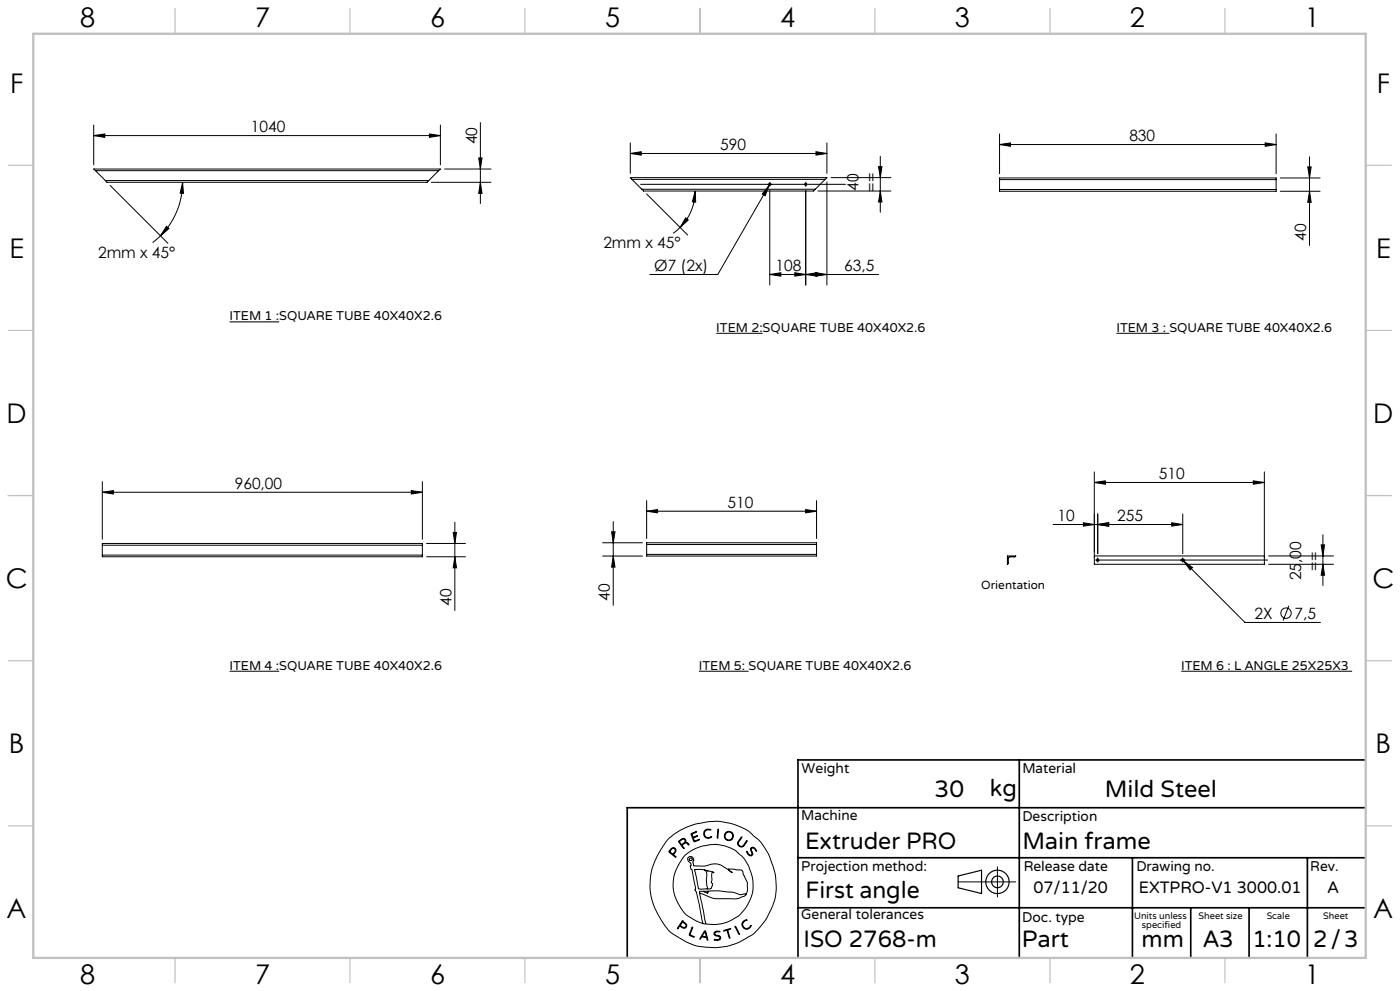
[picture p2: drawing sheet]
<svg xmlns="http://www.w3.org/2000/svg" width="420mm" height="297mm" viewBox="0 0 420 297" stroke-linecap="round" stroke-linejoin="round" font-family="sans-serif">
<g fill="none" stroke="#000" stroke-width=".3">
<path d="M28.1 37.5v11.9M132.1 37.5v11.9M144.1 36.8v24.2M28.1 40.6l3.3-.5v1.1zM28.1 40.6h104M28.6 51.1l-.5-.4h104l-.5 .4M28.6 51.1h103M28.6 51.1l3 3M31.6 54.1l.5 .5h96l.5-.5M31.6 54.1h97M33 55.6l17.4 17.3M54.8 54.6l.2 3.4-1-.1z"/>
<path d="M54.8 54.6a22.7 22.7 0 0 1-6.6 16.1M128.8 40.1l3.3 .5-3.3 .6zM129.4 54.6h17.9M131.6 51.1l-3 3M133.4 50.7h13.9M143.6 47.3h1l-.5 3.4zM144.1 54.6l.5 3.4h-1zM189.1 46l3.3-.5v1zM189.1 42.8v9.2M189.1 46h59M189.6 53.8l-.5-.6h59l-.6 .6M189.6 53.8l2.9 2.9"/>
<path d="M189.6 53.8h57.9M192.2 55.2h49M192.5 56.7l.6 .6h51l.5-.6M192.5 56.7h52.1M194 58.1l12.3 12.3M208.6 57.3l.1 3.3-1-.1zM208.6 57.3a15.7 15.7 0 0 1-4.6 10.9M230.8 55.5l-1.2 3.2-.9-.6zM230.8 55.5l-15.5 26.8h-20.4M230.9 54.6v.1M230.9 55v.5M230.9 55.7v.1"/>
<path d="M230.9 57.1v28.3M231.1 54.9l-.3 .6M241.5 55.2h.5M241.7 54.6v.1M241.7 55v.5M241.7 55.7v.1M241.7 57.1v28.3M242.3 55.2h11.3M244.8 45.5l3.3 .5-3.3 .5zM245.4 57.3h21.9M247.5 53.8l-2.9 2.9M248.1 42.8v9.2"/>
<path d="M248.1 54.5v30.9M249.3 53.2h18M263.6 49.9h1l-.5 3.3zM264.1 57.3l.5 3.2h-1zM264.1 46.9v16.7M299.9 56.8v.5h82.9v-.5M299.9 53.8v-.5h82.9v.5M299.9 53.8v3M299.9 53.8h82.9M299.9 56.8h82.9M299.9 43.3l3.2-.5v1zM299.9 40.1v12"/>
<path d="M299.9 43.3h82.9M379.6 42.8l3.2 .5-3.2 .5zM382.8 53.8v3M382.8 40.1v12M384.1 53.3h11.9M384.1 57.3h11.9M392.3 50h1l-.4 3.3zM392.9 57.3l.4 3.3h-1zM392.9 47v26.6M48.2 70.7l-2.4 2M49.9 67.8l.8 .7-2.5 2.2zM204 68.2l-2.1 1.7"/>
<path d="M205.7 65.3l.8 .6-2.5 2.3zM68.9 96.5h14.9M214.9 99.9h13.9M230.9 82.3l3.3-.6v1.1zM230.9 82.3h32.7M238.4 81.7l3.3 .6-3.3 .5zM241.7 82.3l3.3-.6v1.1zM244.8 81.7l3.3 .6-3.3 .5zM334.9 99.9h15.9M30.7 147.5l3.3-.5v1.1zM30.7 144.4v17.2M30.7 147.5h96"/>
<path d="M123.4 147l3.3 .5-3.3 .6zM126.7 144.4v17.2M136 159.6h.9l-.4 3.3zM136.5 156.5v26.5M183.5 159.4h1l-.5 3.3zM184 156.3v25.1M194 153.2l3.3-.5v1zM194 150v11.4M194 153.2h51M241.7 152.7l3.3 .5-3.3 .5zM245 150v11.4M315.9 157.2h38.9"/>
<path d="M325 156.7l3.3 .5-3.3 .5zM328.3 144.6l3.3-.5v1zM328.3 141.4v27.7h51v-27.7M328.3 144.6h51M329.3 157.2l3.3-.5v1zM329.3 154v11.9M351.5 156.7l3.3 .5-3.3 .5zM354.8 154v11.9M376 144.1l3.3 .5-3.3 .5zM30.7 166.4v.5h96v-.5M30.7 163.4v-.5h96v.5M30.7 163.4v3"/>
<path d="M30.7 166.4h96M30.7 163.4h96M126.7 163.4v3M128 166.9h11.6M128 162.9h11.6M136.5 166.9l.4 3.3h-.9zM180.8 166.6h11.9M180.8 162.7h11.9M184 166.6l.5 3.4h-1zM194 163.2v-.5h51v.5M194 166.2v.4h51v-.4M194 163.2v3"/>
<path d="M194 163.2h51M194 166.2h51M245 163.2v3M302.2 166.6h2.5l-.2 .3-1.9 .1-.1 1.9-.2 .2zM328.3 166.6h51M328.7 167.8h.1M329.1 167.8h.5M329.3 167.2v.2M329.3 167.6v.5M329.3 168.4v.1M329.8 167.8h50.5M354.5 167.6l.6 .5"/>
<path d="M354.8 167.2v.2M354.8 167.6v.5M354.8 168.4v.1M355.1 168.1l2.7 2-.8 .7zM355.1 168.1l18.4 18.4h22.6M380.6 166.6h19.5M380.6 169.1h19.5M396.3 163.3h1.1l-.5 3.3zM396.9 169.1l.5 3.3h-1.1zM396.9 160.3v15.2M386.7 181.5l-1.8 4.5M68.9 201.2h14.9"/>
<path d="M209.7 201.2h14.9M354.4 201.2h51.2M200.4 251.5l2.6-2 3.5-1.8 2.1-.7 3.6-.7 3.2-.2 3.8 .7 3.2 1.1 2.1 1.2 3 2.5 1.7 2.1 1.6 2.9 1.8 5.3 .3 3.5-.2 3-.8 2.7-1.9 4-1.6 2.2a18.3 18.3 0 0 1-7.7 5.5l-2.9 .9-3 .3-6-.5-3.2-1.4-3.8-2.2-1.4-1.2-1.4-1.9-2.4-4.3-.9-2.3-.6-3.3v-2.8l.3-3 1.2-3.4 1.7-3.2zM201.3 254.4l.6-.4 .6 .2 .3 .5-.2 .7a.61 .61 0 0 0-.2 1l.3 .5-1.5-1.1a.56 .56 0 0 1-.5-.5 .56 .56 0 0 1 .4-.6zM201.5 254.5l.7-.2 .4 .4-.1 .5a.69 .69 0 0 1-.9 .7 .69 .69 0 0 1-.4-1.1zM203.6 252.1l1.3-.8 .5 .1 .3 .7a.3 .3 0 0 0 .1 .4 .3 .3 0 0 0 .4 0l.5 .7-.8-.5-.6 .1a.64 .64 0 0 0-.6 .6 .64 .64 0 0 0 .5 .7l-.1 .2zM203.9 252.1l1-.6h.3l.3 .4-.2 .6-.8 .6-.7-.9zM207.3 249.9l1.7-.6-1 .5a.56 .56 0 0 0-.2 .9 .56 .56 0 0 0 .9-.1l.6-.1-.9 .5a.42 .42 0 0 0-.4 .3 .42 .42 0 0 0 .2 .5l.2 .3 1.5-.5-1.2 .6a.41 .41 0 0 1-.5 .1 .41 .41 0 0 1-.2-.5zM208.7 249.3h.1M211.4 249l1.1-.5a.45 .45 0 0 1 .7 .3l-1-.1-.5 .3-.3 .4-.1 .7 .4 .6 .5 .3h.6l.6-.3a.53 .53 0 0 1-.8 .5l-.7-.1-.6-.5-.2-.9zM214.6 253.1h.1M214.6 253.1l2.7 .4 2.1 .7 1.3 .7 2.4 2.2 1.3 2.1 1.2 3.3 .3 1.7v2.5l-.5 2.2-1.4 2.8-2.5 2.9-2.8 1.5-2 .7-2 .3-2.9-.2"/>
<path d="M214.6 253.1l-1.9 .1-2.4 .5-2.5 1-2.1 1.4-1 1.2-1.3 2.2-.8 1.8-.5 1.7-.2 2.9 .3 1.8 .6 1.9 1.4 2.5 1.8 2.2 3 1.8 1.9 .7M215.4 248.5v2.6l-.2 .1zM222.4 250.9l.2 .1-1.1 1.6 .1 .5 .4 .5h.7l1.2-1.5 .3-.1-1 1.5-.6 .4-.9-.3-.4-.8zM224 255.2l.1-.1 .7 1.1 .6 .1 .2-.5-.5-1.4 .6-.5 .6 .2 .7 .9-.2 .1-.7-.9h-.6l-.1 .5 .4 1.3-.6 .5-.8-.4zM299.2 259.8v9M204.6 276.5l.3-.1 .7 .5 .2 .6-.4 .5-.9-.3a.52 .52 0 0 1-.3-.5 .52 .52 0 0 1 .3-.5zM204.7 276.1h.1M204.7 276.1l-1.5 2.1 .2 .1a.6 .6 0 0 1 .5-.7 .6 .6 0 0 1 .7 .4l.8 .2 .6-.7-.1-.5-1.2-.9M204.8 276.4h.1M207.6 277.9a.55 .55 0 0 1-.1 .9l-.3 .9a.42 .42 0 0 0-.1 .5 .42 .42 0 0 0 .4 .2l.8 .4-1.6-.6zM208.4 260.6h2.6l2.5 .6 .6 .4a.28 .28 0 0 0-.3-.2 .28 .28 0 0 0-.2 .4v2l-.2 .6 .4 .6-.1 .4-.5 .9-1.2 .1M208.4 260.6l1 4.8a.96 .96 0 0 0 1.2 1.1l1.4-.1"/>
<path d="M208.5 260.6h.1M209.9 267.6l1.9 9.3M209.9 267.6l3.3 1.4 1.5 .3h6.5l2.1-.7 .4-.4M210.9 276.8l.9 .1M211 267.1l-1.1 .1v.4M211.2 260.7a2.17 2.17 0 0 1 .7 2.8l.1 1.8 .3 .8-.3 .3M211.3 279.5l.3-.1 .3 1.1-.1 .2h-.4a.46 .46 0 0 1-.6-.2 .46 .46 0 0 1 .3-.6zM211.4 279h.3l.2 .6 .5 2.1h-.3a.75 .75 0 0 0-1-.8 .77 .77 0 0 0-1 .5h-.2zM211.4 279.4h.1M211.8 276.9h.1M212.1 261h.1M212.4 267h4l3.6 .4 2 .7 1.7-.2v.3"/>
<path d="M212.4 267v.7l-1.4-.6M212.4 267l-1.4 .1M214.4 279.4l.7-.4 .8 .1-1.3 .3-.2 .5 1.7 .8 .1 .4-.2 .5-.8 .2-.9-.2 1.3-.1 .4-.3-.1-.4-1.3-.3-.4-.4zM217.1 278.9l2.1-.6-.9 .5 .6 2.3h-.1l-.7-2.3-.8 .2zM220.6 277.6l1.2 2.4zM220.6 277.6h.1M222.9 276.2l.6-.4h.6l-.9 .4-.4 .6 .2 .9 .5 .5h.8l.9-.8a1.07 1.07 0 0 1-1.2 1.1l-.8-.3-.5-.6-.1-.7zM223.7 268.2l.5-1.3v-2.4l-1.7-3.7-3.9-.4v.3l1 .8-3.3-2.2-1.4-.4-1.5 .1-2 .6-3.2-.1-.3-1 .2-.7-.2-.7-.5-.4-.8 .2-.3 .2v.5l1 1.2-.1 1.2 .4 .7 1.1 5.4-.2 .7 .4 .4 .2 1 1.8 8.6M287.4 264.3h17.3"/>
<circle cx="230.9" cy="55.2" r=".35"/>
<circle cx="241.7" cy="55.2" r=".35"/>
<circle cx="329.3" cy="167.9" r=".38"/>
<circle cx="354.8" cy="167.9" r=".38"/>
<circle cx="385.8" cy="183.7" r="1.55"/>
<circle cx="207.2" cy="257.6" r=".43"/>
<circle cx="218.6" cy="250.5" r="1.16"/>
<circle cx="218.6" cy="250.5" r="1.37"/>
</g>
<g fill="none" stroke="#000" stroke-width=".35">
<path d="M287.4 262.5l7.1-1.7v7l-7.1-1.7z"/>
<circle cx="299.2" cy="264.3" r="3.5"/>
<circle cx="299.2" cy="264.3" r="1.75"/>
</g>
<path d="M305.8 227.7v59.2M409.7 227.7h-170.3v59.2M239.4 257.1h170.3M339.7 257.1v29.9M392.2 257.1v29.8M409.7 242.1h-221.5v45M239.4 272.1h170.3M357.2 272.1v14.8M374.7 272.1v14.8" fill="none" stroke="#000" stroke-width=".5"/>
<g fill="none" stroke="#c0c0c0" stroke-width=".35">
<path d="M52.5 2.5v7.5M105 2.5v7.5M157.5 2.5v7.5M210 2.5v7.5M262.5 2.5v7.5M315 2.5v7.5M367.5 2.5v7.5M2.5 49.5h7.5M410 49.5h7.5M2.5 99h7.5M410 99h7.5M2.5 148.5h7.5"/>
<path d="M410 148.5h7.5M2.5 198h7.5M410 198h7.5M2.5 247.5h7.5M410 247.5h7.5M52.5 287v7.5M105 287v7.5M157.5 287v7.5M210 287v7.5M262.5 287v7.5M315 287v7.5M367.5 287v7.5"/>
</g>
<path d="M10 10.1h399.7v277h-399.7z" fill="none" stroke="#c0c0c0" stroke-width=".7"/>
<g fill="#000">
<path d="M244.8 45.5l3.3 .5-3.3 .5zM189.1 46l3.3-.5v1zM128.8 40.1l3.3 .5-3.3 .6zM28.1 40.6l3.3-.5v1.1z"/>
<path d="M263.6 49.9h1l-.5 3.3zM264.1 57.3l.5 3.2h-1zM143.6 47.3h1l-.5 3.4zM144.1 54.6l.5 3.4h-1z"/>
<path d="M299.9 43.3l3.2-.5v1zM379.6 42.8l3.2 .5-3.2 .5z"/>
<path d="M392.3 50h1l-.4 3.3zM392.9 57.3l.4 3.3h-1z"/>
<path d="M238.4 81.7l3.3 .6-3.3 .5zM230.9 82.3l3.3-.6v1.1z"/>
<path d="M241.7 82.3l3.3-.6v1.1zM244.8 81.7l3.3 .6-3.3 .5zM230.8 55.5l-2.1 2.6 .9 .6zM205.7 65.3l.8 .6-2.5 2.3zM208.6 57.3l.1 3.3-1-.1zM329.3 157.2l3.3-.5v1zM351.5 156.7l3.3 .5-3.3 .5zM328.3 144.6l3.3-.5v1zM376 144.1l3.3 .5-3.3 .5zM355.1 168.1l1.9 2.7 .8-.7zM49.9 67.8l.8 .7-2.5 2.2zM54.8 54.6l.2 3.4-1-.1z"/>
<path d="M30.7 147.5l3.3-.5v1.1zM123.4 147l3.3 .5-3.3 .6z"/>
<path d="M194 153.2l3.3-.5v1zM241.7 152.7l3.3 .5-3.3 .5z"/>
<path d="M329.3 157.2l3.3-.5v1zM325 156.7l3.3 .5-3.3 .5z"/>
<path d="M136.5 166.9l.4 3.3h-.9zM136 159.6h.9l-.4 3.3z"/>
<path d="M184 166.6l.5 3.4h-1zM183.5 159.4h1l-.5 3.3z"/>
<path d="M396.3 163.3h1.1l-.5 3.3zM396.9 169.1l.5 3.3h-1.1z"/>
</g>
<g font-size="8.1">
<text x="24" y="8">8</text>
<text x="76.5" y="8">7</text>
<text x="129" y="8">6</text>
<text x="181.5" y="8">5</text>
<text x="234" y="8">4</text>
<text x="286.5" y="8">3</text>
<text x="339" y="8">2</text>
<text x="391.5" y="8">1</text>
<text x="3" y="27.7">F</text>
<text x="413" y="27.7">F</text>
<text x="2.8" y="77.2">E</text>
<text x="412.8" y="77.2">E</text>
<text x="2" y="126.7">D</text>
<text x="412" y="126.7">D</text>
<text x="1.7" y="176.2">C</text>
<text x="411.7" y="176.2">C</text>
<text x="2.7" y="225.7">B</text>
<text x="412.7" y="225.7">B</text>
<text x="2" y="275.2">A</text>
<text x="412" y="275.2">A</text>
<text x="24" y="295">8</text>
<text x="76.5" y="295">7</text>
<text x="129" y="295">6</text>
<text x="181.5" y="295">5</text>
<text x="234" y="295">4</text>
<text x="286.5" y="295">3</text>
<text x="339" y="295">2</text>
<text x="391.5" y="295">1</text>
</g>
<g font-size="7.1">
<text x="280.4" y="239">30</text>
<text x="297" y="238.5">kg</text>
<text x="331.4" y="239">Mild Steel</text>
<text x="241.5" y="254.4">Extruder PRO</text>
<text x="306.7" y="254.4">Main frame</text>
<text x="241.6" y="269.2">First angle</text>
<text x="241.1" y="283.7">ISO 2768-m</text>
<text x="306.6" y="283.9">Part</text>
<text x="342.5" y="283.9">mm</text>
<text x="360.9" y="283.8">A3</text>
<text x="375.7" y="283.9">1:10</text>
<text x="393.9" y="283.9">2/3</text>
</g>
<g font-size="4.9">
<text x="310.1" y="267.6">07/11/20</text>
<text x="341.7" y="267.6">EXTPRO-V1 3000.01</text>
<text x="398.2" y="267.6">A</text>
</g>
<g font-size="4.7">
<text x="75.2" y="39.6">1040</text>
<text x="143.1" y="43.2" transform="rotate(-90 143.1 43.2)">40</text>
<text x="216.1" y="45">590</text>
<text x="338.8" y="42.3">830</text>
<text x="257.5" y="57.2" transform="rotate(-90 257.5 57.2)">40</text>
<text x="263.1" y="57.4" transform="rotate(-90 263.1 57.4)">==</text>
<text x="29.4" y="77.2">2mm x 45°</text>
<text x="181" y="74.5">2mm x 45°</text>
<text x="391.9" y="72.2" transform="rotate(-90 391.9 72.2)">40</text>
<text x="196.3" y="81.2">Ø7 (2x)</text>
<text x="232.7" y="81.2">108</text>
<text x="253.3" y="81.2">63,5</text>
<text x="347.7" y="143.6">510</text>
<text x="70.4" y="146.5">960,00</text>
<text x="218.2" y="152.2">510</text>
<text x="317.2" y="156.2">10</text>
<text x="335.2" y="156.2">255</text>
<text x="390.3" y="174" transform="rotate(-90 390.3 174)">25,00</text>
<text x="395.9" y="171" transform="rotate(-90 395.9 171)">==</text>
<text x="135.5" y="181.7" transform="rotate(-90 135.5 181.7)">40</text>
<text x="183" y="180.1" transform="rotate(-90 183 180.1)">40</text>
<text x="376.4" y="185.5">2X</text>
<text x="388.4" y="185.5">7,5</text>
</g>
<g font-size="4.2">
<text x="240.5" y="231.7">Weight</text>
<text x="306.7" y="231.7">Material</text>
<text x="240.4" y="245.9">Machine</text>
<text x="306.7" y="246.1">Description</text>
<text x="240.4" y="261.1">Projection method:</text>
<text x="307.1" y="261">Release date</text>
<text x="340.9" y="261">Drawing no.</text>
<text x="393.1" y="261">Rev.</text>
<text x="240.4" y="275.6">General tolerances</text>
<text x="306.7" y="276.3">Doc. type</text>
</g>
<g font-size="3.8">
<text x="68.9" y="96">ITEM 1 :SQUARE TUBE 40X40X2.6</text>
<text x="214.9" y="99.4">ITEM 2:SQUARE TUBE 40X40X2.6</text>
<text x="334.9" y="99.4">ITEM 3 : SQUARE TUBE 40X40X2.6</text>
<text x="68.9" y="200.7">ITEM 4 :SQUARE TUBE 40X40X2.6</text>
<text x="209.7" y="200.7">ITEM 5: SQUARE TUBE 40X40X2.6</text>
<text x="354.4" y="200.7">ITEM 6 : L ANGLE 25X25X3</text>
</g>
<text font-size="3.5" x="294.4" y="176.5">Orientation</text>
<g font-size="2.8">
<text x="340.2" y="275.3">Units unless</text>
<text x="359.6" y="275.3">Sheet size</text>
<text x="380" y="275.3">Scale</text>
<text x="396.9" y="275.3">Sheet</text>
<text x="342.6" y="278.2">specified</text>
</g>
</svg>
